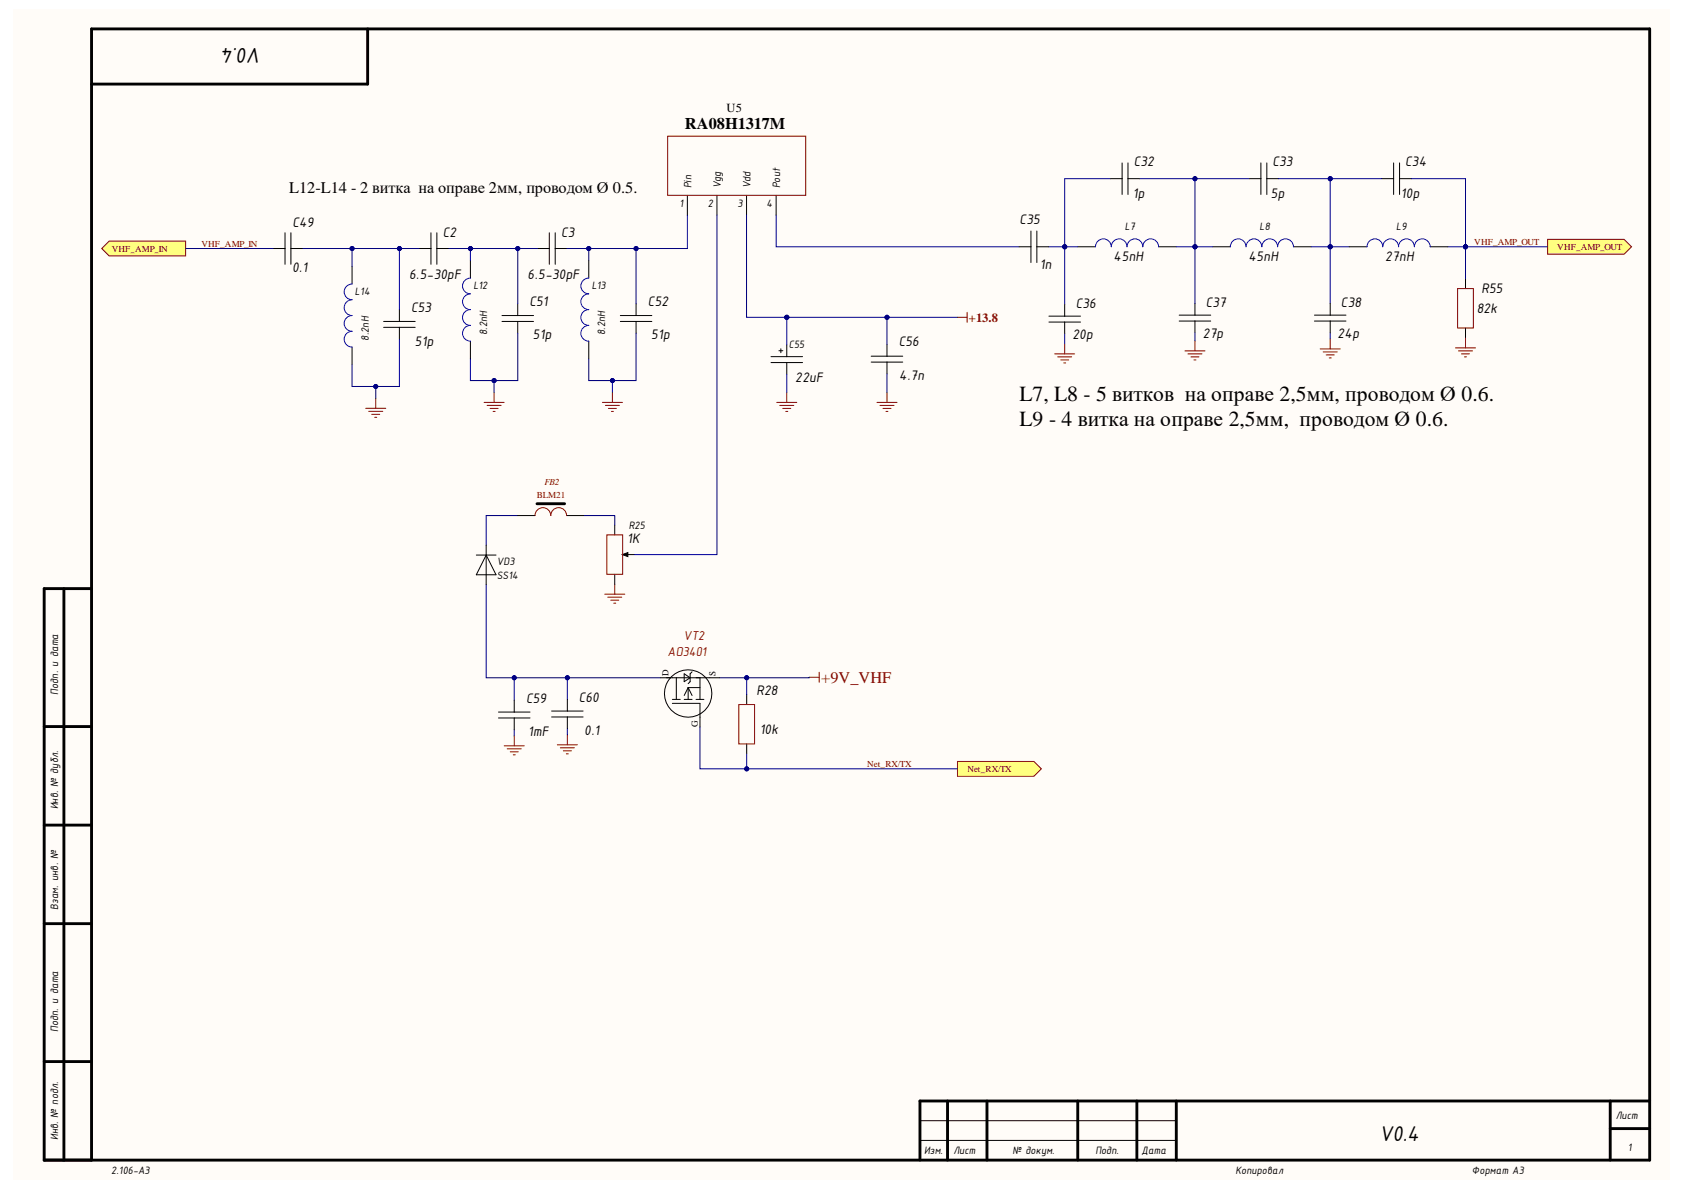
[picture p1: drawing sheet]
<svg xmlns="http://www.w3.org/2000/svg" width="297mm" height="210mm" viewBox="0 0 297 210" stroke-linecap="round" stroke-linejoin="round" font-family="sans-serif">
<g fill="#fffcf8">
<path d="M2.2 1.6h292.3v206.5h-292.3z" fill-rule="evenodd"/>
<path d="M2.2 1.6h292.3v206.5h-292.3z" fill-rule="evenodd"/>
</g>
<g fill="none" stroke="#000" stroke-width=".51">
<path d="M64.8 5.1v9.7h-48.7M7.8 103.8v100.8h283.2v-199.5h-274.9v199.5M7.8 103.8h8.3M11.3 103.8v100.8M7.8 128.2h8.3M7.8 145.5h8.3M7.8 162.9h8.3M7.8 187.3h8.3M167.1 194.2v10.4M174.1 194.2v10.4M190.1 194.2v10.4M200.5 194.2v10.4"/>
<path d="M207.5 194.2v10.4M284 194.2v10.4M284 199.1h7M291 194.2h-128.7v10.4"/>
</g>
<g fill="none" stroke="#000" stroke-width=".18">
<path d="M121.2 34.5v3.4M126.5 34.5v3.4M131.7 34.5v3.4M136.9 34.5v3.4M48.2 43.8h2.1M50.3 41.1v5.5M51.3 41.1v5.5M51.3 43.8h2.1M62.1 47v3.1M67.7 57.7h5.5M67.7 56.7h5.5M70.4 54.6v2.1"/>
<path d="M70.4 57.7v2.1M83 45.9v3.2M88.5 56.7h5.6M88.5 55.7h5.6M91.3 53.6v2.1M91.3 56.7v2.1M103.8 45.9v3.2M109.4 56.7h5.6M109.4 55.7h5.6M112.2 53.6v2.1M112.2 56.7v2.1M62.1 61.2v3.2"/>
<path d="M83 60.2v3.1M103.8 60.2v3.1M162.3 197.7h45.2M162.3 201.2h45.2"/>
</g>
<path d="M62.1 50.1a1.39 1.39 0 0 0-1.4 1.4 1.39 1.39 0 0 0 1.4 1.4 1.39 1.39 0 0 0-1.4 1.4 1.39 1.39 0 0 0 1.4 1.4 1.39 1.39 0 0 0-1.4 1.3 1.39 1.39 0 0 0 1.4 1.4 1.39 1.39 0 0 0-1.4 1.4 1.39 1.39 0 0 0 1.4 1.4M83 49.1a1.39 1.39 0 0 0-1.4 1.3 1.39 1.39 0 0 0 1.4 1.4 1.39 1.39 0 0 0-1.4 1.4 1.39 1.39 0 0 0 1.4 1.4 1.39 1.39 0 0 0-1.4 1.4 1.39 1.39 0 0 0 1.4 1.4 1.39 1.39 0 0 0-1.4 1.4 1.39 1.39 0 0 0 1.4 1.4M103.8 49.1a1.39 1.39 0 0 0-1.3 1.3 1.39 1.39 0 0 0 1.3 1.4 1.39 1.39 0 0 0-1.3 1.4 1.39 1.39 0 0 0 1.3 1.4 1.39 1.39 0 0 0-1.3 1.4 1.39 1.39 0 0 0 1.3 1.4 1.39 1.39 0 0 0-1.3 1.4 1.39 1.39 0 0 0 1.3 1.4" fill="none" stroke="#00f" stroke-width=".18"/>
<g fill="none" stroke="#800000" stroke-width=".18">
<path d="M117.8 24h24.3v10.5h-24.3zM64.5 72h3.5M65 72.6h2.5M65.6 73.1h1.4M66.1 73.6h.4M66.3 70.3v1.7M85.4 71h3.5M85.9 71.5h2.5M86.4 72h1.5M87 72.6h.3M87.2 69.2v1.8M106.3 71h3.5"/>
<path d="M106.8 71.5h2.5M107.3 72h1.4M107.8 72.6h.4M108 69.2v1.8"/>
</g>
<path d="M273 42.2h13.5l1.3 1.3-1.3 1.3h-13.5z" fill-rule="evenodd" fill="#ffff80"/>
<g fill="none" stroke="#800000" stroke-width=".18">
<path d="M168.8 56h1.8M170.6 55.1v1.8M273 42.2h13.5l1.3 1.3-1.3 1.3h-13.5zM137 71h3.5M137.5 71.5h2.5M138.1 72h1.4M138.6 72.6h.4M138.8 69.2v1.8M154.7 71h3.5M155.2 71.5h2.5M155.7 72h1.5M156.3 72.6h.3"/>
<path d="M156.5 69.2v1.8M106.7 104.8h3.5M107.2 105.3h2.5M107.7 105.9h1.4M108.3 106.4h.3M108.4 103v1.8M88.9 131.6h3.6M89.5 132.1h2.4M90 132.6h1.4M90.5 133.1h.4M90.7 129.8v1.8M98.3 131.4h3.5"/>
<path d="M98.8 131.9h2.5M99.4 132.4h1.4M99.9 133h.3M100.1 129.6v1.8M130.3 124.3h2.8v6.9h-2.8z"/>
</g>
<g fill="none" stroke="#000" stroke-width=".18">
<path d="M136 62.9h5.6M136 64h5.6M137.4 61.9h.7M137.7 61.5v.7M138.8 60.8v2.1M138.8 64v2M153.7 63.9h5.5M153.7 62.8h5.5M156.5 60.7v2.1M156.5 63.9v2.1M91.2 90.9h3.2M99.9 90.9h3.2"/>
<path d="M87.9 126.6h5.6M87.9 125.6h5.6M90.7 123.5v2.1M90.7 126.6v2.1M97.3 126.5h5.6M97.3 125.4h5.6M100.1 123.3v2.1M100.1 126.5v2.1M131.7 122.5v1.8M131.7 131.2v1.8"/>
</g>
<path d="M94.4 90.9a1.39 1.39 0 0 1 1.4-1.4 1.39 1.39 0 0 1 1.4 1.4 1.39 1.39 0 0 1 1.3-1.4 1.39 1.39 0 0 1 1.4 1.4" fill="none" stroke="#980000" stroke-width=".18"/>
<path d="M94.7 88.9h4.9" fill="none" stroke="#000" stroke-width=".51"/>
<path d="M18 43.8l1.3-1.3h13.4v2.6h-13.4z" fill-rule="evenodd" fill="#ffff80"/>
<path d="M18 43.8l1.3-1.3h13.4v2.6h-13.4z" fill="none" stroke="#800000" stroke-width=".18"/>
<path d="M73.9 43.8h2.1M76 41.1v5.5M77.1 41.1v5.5M77.1 43.8h2M94.8 43.8h2.1M96.9 41.1v5.5M97.9 43.8h2.1M97.9 41.1v5.5" fill="none" stroke="#000" stroke-width=".18"/>
<path d="M168.9 134.3h13.5l1.3 1.3-1.3 1.3h-13.5z" fill-rule="evenodd" fill="#ffff80"/>
<g fill="none" stroke="#800000" stroke-width=".18">
<path d="M234.6 59.8v1.7M257.1 50.9h2.8v7h-2.8zM258.5 59.6v1.8M186 62.4h3.6M186.6 62.9h2.4M187.1 63.5h1.4M187.6 64h.4M187.8 60.7v1.7M209 61.9h3.5M209.5 62.4h2.5M210.1 62.9h1.4M210.6 63.5h.4"/>
<path d="M210.8 60.1v1.8M232.9 61.5h3.5M233.4 62.1h2.5M233.9 62.6h1.4M234.5 63.1h.3M256.7 61.4h3.6M257.3 61.9h2.4M257.8 62.4h1.4M258.3 62.9h.4M107 94.3h2.8v7h-2.8zM142.7 119.5h1.8M144.5 118.6v1.7"/>
<path d="M168.9 134.3h13.5l1.3 1.3-1.3 1.3h-13.5z"/>
</g>
<g fill="none" stroke="#000" stroke-width=".18">
<path d="M195.8 31.5h2.1M197.9 28.7v5.6M199 28.7v5.6M199 31.5h2.1M220.3 31.5h2.1M222.4 28.7v5.6M223.5 31.5h2M223.5 28.7v5.6M243.7 31.5h2.1M245.8 28.7v5.6M246.9 31.5h2.1M246.9 28.7v5.6"/>
<path d="M179.7 43.5h2.1M181.8 40.8v5.5M182.9 40.8v5.5M182.9 43.5h2.1M185 55.8h5.6M185 56.8h5.6M187.8 53.7v2.1M187.8 56.8v2.1M190.1 43.5h3.1M204.4 43.5h3.1M208 55.6h5.6M208 56.6h5.6"/>
<path d="M210.8 53.5v2.1M210.8 56.6v2.1M213.9 43.5h3.1M228.2 43.5h3.1M231.9 55.6h5.5M231.9 56.6h5.5M234.6 53.5v2.1M234.6 56.6v2.1M238 43.5h3.1M252.3 43.5h3.1M258.5 49.2v1.7M258.5 57.9v1.7"/>
<path d="M108.4 92.6v1.7M109.8 97.8l.9-.3v.7zM109.8 97.8h2.1M108.4 101.3v1.7"/>
</g>
<path d="M193.2 43.5a1.39 1.39 0 0 1 1.4-1.4 1.39 1.39 0 0 1 1.4 1.4 1.39 1.39 0 0 1 1.4-1.4 1.39 1.39 0 0 1 1.4 1.4 1.39 1.39 0 0 1 1.4-1.4 1.39 1.39 0 0 1 1.4 1.4 1.4 1.4 0 0 1 1.4-1.4 1.4 1.4 0 0 1 1.4 1.4M217 43.5a1.39 1.39 0 0 1 1.4-1.4 1.39 1.39 0 0 1 1.4 1.4 1.39 1.39 0 0 1 1.4-1.4 1.39 1.39 0 0 1 1.4 1.4 1.39 1.39 0 0 1 1.4-1.4 1.39 1.39 0 0 1 1.4 1.4 1.4 1.4 0 0 1 1.4-1.4 1.4 1.4 0 0 1 1.4 1.4M241.1 43.5a1.39 1.39 0 0 1 1.4-1.4 1.39 1.39 0 0 1 1.4 1.4 1.39 1.39 0 0 1 1.4-1.4 1.39 1.39 0 0 1 1.4 1.4 1.4 1.4 0 0 1 1.4-1.4 1.4 1.4 0 0 1 1.4 1.4 1.39 1.39 0 0 1 1.4-1.4 1.39 1.39 0 0 1 1.4 1.4" fill="none" stroke="#00f" stroke-width=".18"/>
<path d="M109.8 97.8l.9-.3v.7z" fill="#000"/>
<path d="M62.1 43.8v3.2" fill="none" stroke="#000080" stroke-width=".18"/>
<circle cx="62.1" cy="43.8" r=".35" fill="#000080"/>
<g fill="none" stroke="#000080" stroke-width=".18">
<path d="M70.4 43.8v10.8"/>
<circle cx="62.1" cy="43.8" r=".35"/>
</g>
<circle cx="70.4" cy="43.8" r=".35" fill="#000080"/>
<g fill="none" stroke="#000080" stroke-width=".18">
<path d="M70.4 59.8v8.4h-8.3v-3.8"/>
<circle cx="70.4" cy="43.8" r=".35"/>
</g>
<circle cx="66.3" cy="68.2" r=".35" fill="#000080"/>
<g fill="none" stroke="#000080" stroke-width=".18">
<path d="M66.3 68.2v2.1"/>
<circle cx="66.3" cy="68.2" r=".35"/>
</g>
<circle cx="66.3" cy="68.2" r=".35" fill="#000080"/>
<g fill="none" stroke="#000080" stroke-width=".18">
<path d="M91.3 58.8v8.3h-8.3v-3.8"/>
<circle cx="66.3" cy="68.2" r=".35"/>
</g>
<circle cx="87.2" cy="67.1" r=".35" fill="#000080"/>
<g fill="none" stroke="#000080" stroke-width=".18">
<path d="M87.2 67.1v2.1"/>
<circle cx="87.2" cy="67.1" r=".35"/>
</g>
<circle cx="87.2" cy="67.1" r=".35" fill="#000080"/>
<g fill="none" stroke="#000080" stroke-width=".18">
<path d="M83 43.8v2.1"/>
<circle cx="87.2" cy="67.1" r=".35"/>
</g>
<circle cx="83" cy="43.8" r=".35" fill="#000080"/>
<g fill="none" stroke="#000080" stroke-width=".18">
<path d="M53.4 43.8h20.5"/>
<circle cx="83" cy="43.8" r=".35"/>
</g>
<circle cx="62.1" cy="43.8" r=".35" fill="#000080"/>
<circle cx="62.1" cy="43.8" r=".35" fill="none" stroke="#000080" stroke-width=".18"/>
<circle cx="70.4" cy="43.8" r=".35" fill="#000080"/>
<g fill="none" stroke="#000080" stroke-width=".18">
<path d="M79.1 43.8h12.2v9.8"/>
<circle cx="70.4" cy="43.8" r=".35"/>
</g>
<circle cx="83" cy="43.8" r=".35" fill="#000080"/>
<circle cx="83" cy="43.8" r=".35" fill="none" stroke="#000080" stroke-width=".18"/>
<circle cx="91.3" cy="43.8" r=".35" fill="#000080"/>
<g fill="none" stroke="#000080" stroke-width=".18">
<path d="M91.3 43.8h3.5"/>
<circle cx="91.3" cy="43.8" r=".35"/>
</g>
<circle cx="91.3" cy="43.8" r=".35" fill="#000080"/>
<g fill="none" stroke="#000080" stroke-width=".18">
<path d="M112.2 58.8v8.3h-8.4v-3.8"/>
<circle cx="91.3" cy="43.8" r=".35"/>
</g>
<circle cx="108" cy="67.1" r=".35" fill="#000080"/>
<g fill="none" stroke="#000080" stroke-width=".18">
<path d="M108 67.1v2.1"/>
<circle cx="108" cy="67.1" r=".35"/>
</g>
<circle cx="108" cy="67.1" r=".35" fill="#000080"/>
<g fill="none" stroke="#000080" stroke-width=".18">
<path d="M100 43.8h12.2v9.8"/>
<circle cx="108" cy="67.1" r=".35"/>
</g>
<circle cx="112.2" cy="43.8" r=".35" fill="#000080"/>
<circle cx="112.2" cy="43.8" r=".35" fill="none" stroke="#000080" stroke-width=".18"/>
<circle cx="103.8" cy="43.8" r=".35" fill="#000080"/>
<g fill="none" stroke="#000080" stroke-width=".18">
<path d="M103.8 43.8v2.1"/>
<circle cx="103.8" cy="43.8" r=".35"/>
</g>
<circle cx="103.8" cy="43.8" r=".35" fill="#000080"/>
<g fill="none" stroke="#000080" stroke-width=".18">
<path d="M121.2 37.9v5.9h-9"/>
<circle cx="103.8" cy="43.8" r=".35"/>
</g>
<circle cx="112.2" cy="43.8" r=".35" fill="#000080"/>
<g fill="none" stroke="#000080" stroke-width=".18">
<path d="M138.8 56v4.8"/>
<circle cx="112.2" cy="43.8" r=".35"/>
</g>
<circle cx="138.8" cy="56" r=".35" fill="#000080"/>
<g fill="none" stroke="#000080" stroke-width=".18">
<path d="M156.5 56v4.7M138.8 66v3.2"/>
<circle cx="138.8" cy="56" r=".35"/>
</g>
<circle cx="156.5" cy="56" r=".35" fill="#000080"/>
<g fill="none" stroke="#000080" stroke-width=".18">
<path d="M126.5 37.9v59.9h-14.6M156.5 66v3.2M103.1 90.9h5.3v1.7M90.7 128.7v1.1M100.1 123.3v-3.8h-9.4v4"/>
<circle cx="156.5" cy="56" r=".35"/>
</g>
<circle cx="90.7" cy="119.5" r=".35" fill="#000080"/>
<circle cx="90.7" cy="119.5" r=".35" fill="none" stroke="#000080" stroke-width=".18"/>
<circle cx="100.1" cy="119.5" r=".35" fill="#000080"/>
<g fill="none" stroke="#000080" stroke-width=".18">
<path d="M100.1 119.5h16.4M100.1 128.6v1"/>
<circle cx="100.1" cy="119.5" r=".35"/>
</g>
<circle cx="100.1" cy="119.5" r=".35" fill="#000080"/>
<g fill="none" stroke="#000080" stroke-width=".18">
<path d="M138.8 56h30"/>
<circle cx="100.1" cy="119.5" r=".35"/>
</g>
<circle cx="138.8" cy="56" r=".35" fill="#000080"/>
<circle cx="138.8" cy="56" r=".35" fill="none" stroke="#000080" stroke-width=".18"/>
<circle cx="156.5" cy="56" r=".35" fill="#000080"/>
<g fill="none" stroke="#000080" stroke-width=".18">
<path d="M91.2 90.9h-5.4v5.3M85.8 103.1v16.4h4.9"/>
<circle cx="156.5" cy="56" r=".35"/>
</g>
<circle cx="90.7" cy="119.5" r=".35" fill="#000080"/>
<g fill="none" stroke="#000080" stroke-width=".18">
<path d="M32.7 43.8h15.5M123.5 128.2v7.4h8.2v-2.6"/>
<circle cx="90.7" cy="119.5" r=".35"/>
</g>
<circle cx="131.7" cy="135.6" r=".35" fill="#000080"/>
<g fill="none" stroke="#000080" stroke-width=".18">
<path d="M131.7 135.6h37.2"/>
<circle cx="131.7" cy="135.6" r=".35"/>
</g>
<circle cx="131.7" cy="135.6" r=".35" fill="#000080"/>
<g fill="none" stroke="#000080" stroke-width=".18">
<path d="M207.5 43.5h6.4"/>
<circle cx="131.7" cy="135.6" r=".35"/>
</g>
<circle cx="210.8" cy="43.5" r=".35" fill="#000080"/>
<g fill="none" stroke="#000080" stroke-width=".18">
<path d="M231.3 43.5h6.7"/>
<circle cx="210.8" cy="43.5" r=".35"/>
</g>
<circle cx="234.6" cy="43.5" r=".35" fill="#000080"/>
<g fill="none" stroke="#000080" stroke-width=".18">
<path d="M185 43.5h5.1"/>
<circle cx="234.6" cy="43.5" r=".35"/>
</g>
<circle cx="187.8" cy="43.5" r=".35" fill="#000080"/>
<g fill="none" stroke="#000080" stroke-width=".18">
<path d="M195.8 31.5h-8v12"/>
<circle cx="187.8" cy="43.5" r=".35"/>
</g>
<circle cx="187.8" cy="43.5" r=".35" fill="#000080"/>
<g fill="none" stroke="#000080" stroke-width=".18">
<path d="M201.1 31.5h19.2"/>
<circle cx="187.8" cy="43.5" r=".35"/>
</g>
<circle cx="210.8" cy="31.5" r=".35" fill="#000080"/>
<g fill="none" stroke="#000080" stroke-width=".18">
<path d="M234.6 31.5h9.1"/>
<circle cx="210.8" cy="31.5" r=".35"/>
</g>
<circle cx="234.6" cy="31.5" r=".35" fill="#000080"/>
<g fill="none" stroke="#000080" stroke-width=".18">
<path d="M210.8 31.5v12"/>
<circle cx="234.6" cy="31.5" r=".35"/>
</g>
<circle cx="210.8" cy="43.5" r=".35" fill="#000080"/>
<circle cx="210.8" cy="43.5" r=".35" fill="none" stroke="#000080" stroke-width=".18"/>
<circle cx="210.8" cy="31.5" r=".35" fill="#000080"/>
<g fill="none" stroke="#000080" stroke-width=".18">
<path d="M210.8 43.5v10"/>
<circle cx="210.8" cy="31.5" r=".35"/>
</g>
<circle cx="210.8" cy="43.5" r=".35" fill="#000080"/>
<g fill="none" stroke="#000080" stroke-width=".18">
<path d="M234.6 43.5v10"/>
<circle cx="210.8" cy="43.5" r=".35"/>
</g>
<circle cx="234.6" cy="43.5" r=".35" fill="#000080"/>
<g fill="none" stroke="#000080" stroke-width=".18">
<path d="M225.5 31.5h9.1v12M187.8 58.9v1.8"/>
<circle cx="234.6" cy="43.5" r=".35"/>
</g>
<circle cx="234.6" cy="31.5" r=".35" fill="#000080"/>
<circle cx="234.6" cy="31.5" r=".35" fill="none" stroke="#000080" stroke-width=".18"/>
<circle cx="234.6" cy="43.5" r=".35" fill="#000080"/>
<g fill="none" stroke="#000080" stroke-width=".18">
<path d="M210.8 58.7v1.4M234.6 58.7v1.1M258.5 43.5v5.7"/>
<circle cx="234.6" cy="43.5" r=".35"/>
</g>
<circle cx="258.5" cy="43.5" r=".35" fill="#000080"/>
<g fill="none" stroke="#000080" stroke-width=".18">
<path d="M136.9 37.9v5.6h42.8M255.4 43.5h3.1"/>
<circle cx="258.5" cy="43.5" r=".35"/>
</g>
<circle cx="258.5" cy="43.5" r=".35" fill="#000080"/>
<g fill="none" stroke="#000080" stroke-width=".18">
<path d="M258.5 43.5h14.5"/>
<circle cx="258.5" cy="43.5" r=".35"/>
</g>
<circle cx="258.5" cy="43.5" r=".35" fill="#000080"/>
<g fill="none" stroke="#000080" stroke-width=".18">
<path d="M187.8 43.5v10.2"/>
<circle cx="258.5" cy="43.5" r=".35"/>
</g>
<circle cx="187.8" cy="43.5" r=".35" fill="#000080"/>
<g fill="none" stroke="#000080" stroke-width=".18">
<path d="M131.7 37.9v18.1h7.1"/>
<circle cx="187.8" cy="43.5" r=".35"/>
</g>
<circle cx="138.8" cy="56" r=".35" fill="#000080"/>
<g fill="none" stroke="#000080" stroke-width=".18">
<path d="M249 31.5h9.5v12"/>
<circle cx="138.8" cy="56" r=".35"/>
</g>
<circle cx="258.5" cy="43.5" r=".35" fill="#000080"/>
<g fill="none" stroke="#000080" stroke-width=".18">
<path d="M126.9 119.5h4.8"/>
<circle cx="258.5" cy="43.5" r=".35"/>
</g>
<circle cx="131.7" cy="119.5" r=".35" fill="#000080"/>
<g fill="none" stroke="#000080" stroke-width=".18">
<path d="M142.7 119.5h-11v3"/>
<circle cx="131.7" cy="119.5" r=".35"/>
</g>
<circle cx="131.7" cy="119.5" r=".35" fill="#000080"/>
<circle cx="131.7" cy="119.5" r=".35" fill="none" stroke="#000080" stroke-width=".18"/>
<g fill="none" stroke="#000" stroke-width=".18">
<path d="M84 97.9h3.5M85.8 96.2v6.9M85.8 97.9l1.7 3.5h-3.5zM116.5 119.5h10.4M119.3 119.5v3.9M120.7 118.9l1 .6-1 .7zM122.1 118.5l-.4 .4v1.3l-.3 .4M123.3 118.6a4.2 4.2 0 0 0-6.1 3.6 4.2 4.2 0 0 0 5.9 4 4.2 4.2 0 0 0 1-7l-.7-.5M123.5 119.5v3.9M118.6 124.1h4.9v4.1M118.6 123.4h1.4M120.7 123.4h1.4"/>
<path d="M121.4 121.3l-.7 1.4M121.4 121.3l.7 1.4M121.4 121.3v2.1M121.4 121.3h2.1M122.8 123.4h1.4"/>
</g>
<g font-size="4.1">
<text x="46.1" y="8.5" transform="rotate(-180 46.1 8.5)">V0.4</text>
<text x="243.3" y="201.2">V0.4</text>
</g>
<g font-size="3.8">
<text x="179.9" y="70.7">L7, L8 - 5 витков на оправе 2,5мм, проводом Ø 0.6.</text>
<text x="179.9" y="75.1">L9 - 4 витка на оправе 2,5мм, проводом Ø 0.6.</text>
</g>
<g font-size="2.9">
<text x="120.8" y="22.8">RA08H1317M</text>
<text x="51" y="34.1">L12-L14 - 2 витка на оправе 2мм, проводом Ø 0.5.</text>
</g>
<text font-size="2.9" fill="#800000" x="144.8" y="120.5">+9V_VHF</text>
<g font-size="2.7">
<text x="200" y="29.2">C32</text>
<text x="224.4" y="29.2">C33</text>
<text x="247.9" y="29.2">C34</text>
<text x="199.8" y="34.9">1p</text>
<text x="224.2" y="34.9">5p</text>
<text x="247.1" y="34.9">10p</text>
<text x="51.6" y="40.1">C49</text>
<text x="78.1" y="41.8">C2</text>
<text x="99" y="41.8">C3</text>
<text x="179.9" y="39.5">C35</text>
<text x="183.4" y="47.4">1n</text>
<text x="196.4" y="46.1">45nH</text>
<text x="220.2" y="46.1">45nH</text>
<text x="244.3" y="46.1">27nH</text>
<text x="51.5" y="48">0.1</text>
<text x="72.2" y="49.2">6.5-30pF</text>
<text x="93.1" y="49.2">6.5-30pF</text>
<text x="93.4" y="53.9">C51</text>
<text x="114.3" y="53.9">C52</text>
<text x="261.3" y="51.6">R55</text>
<text x="72.5" y="55">C53</text>
<text x="94" y="59.8">51p</text>
<text x="114.9" y="59.8">51p</text>
<text x="189.2" y="59.8">20p</text>
<text x="189.8" y="54.3">C36</text>
<text x="212.2" y="59.7">27p</text>
<text x="212.7" y="54.2">C37</text>
<text x="235.9" y="59.7">24p</text>
<text x="236.5" y="54.2">C38</text>
<text x="260.5" y="55.2">82k</text>
<text x="73.2" y="60.9">51p</text>
<text x="158.5" y="61.1">C56</text>
<text x="140.3" y="67.5">22uF</text>
<text x="158.6" y="67">4.7n</text>
<text x="110.7" y="95.9">1K</text>
<text x="92.8" y="123.9">C59</text>
<text x="102.1" y="123.7">C60</text>
<text x="133.4" y="122.6">R28</text>
<text x="93.1" y="129.8">1mF</text>
<text x="103" y="129.7">0.1</text>
<text x="134" y="129.5">10k</text>
</g>
<g font-size="2.3" fill="#980000">
<text x="120.6" y="112.9">VT2</text>
<text x="117.8" y="115.7">AO3401</text>
</g>
<text font-size="2.2" x="128.2" y="19.7">U5</text>
<text font-size="2.2" fill="#800000" x="170.9" y="56.7">+13.8</text>
<g font-size="2.1">
<text x="122" y="33.2" transform="rotate(-90 122 33.2)">Pin</text>
<text x="127.2" y="33.2" transform="rotate(-90 127.2 33.2)">Vgg</text>
<text x="132.4" y="33.2" transform="rotate(-90 132.4 33.2)">Vdd</text>
<text x="137.6" y="33.2" transform="rotate(-90 137.6 33.2)">Pout</text>
<text x="119.9" y="36.4">1</text>
<text x="124.9" y="36.4">2</text>
<text x="130.1" y="36.4">3</text>
<text x="135.2" y="36.4">4</text>
<text x="198.4" y="40.6">L7</text>
<text x="222.2" y="40.6">L8</text>
<text x="246.3" y="40.6">L9</text>
<text x="62.6" y="52.1">L14</text>
<text x="83.5" y="51.1">L12</text>
<text x="104.4" y="51.1">L13</text>
<text x="86" y="59.2" transform="rotate(-90 86 59.2)">8.2nH</text>
<text x="106.8" y="59.2" transform="rotate(-90 106.8 59.2)">8.2nH</text>
<text x="65.1" y="60.2" transform="rotate(-90 65.1 60.2)">8.2nH</text>
<text x="139.2" y="61.4">C55</text>
<text x="110.9" y="93.3">R25</text>
<text x="87.6" y="99.7">VD3</text>
<text x="87.6" y="102.2">SS14</text>
<text x="10.2" y="122.6" transform="rotate(-90 10.2 122.6)">Подп. и дата</text>
<text x="10.2" y="142.8" transform="rotate(-90 10.2 142.8)">Инв. № дубл.</text>
<text x="10.2" y="160.5" transform="rotate(-90 10.2 160.5)">Взам. инв. №</text>
<text x="10.2" y="182.1" transform="rotate(-90 10.2 182.1)">Подп. и дата</text>
<text x="285" y="197.4">Лист</text>
<text x="10.2" y="201.1" transform="rotate(-90 10.2 201.1)">Инв. № подл.</text>
<text x="163" y="203.6">Изм.</text>
<text x="168.2" y="203.6">Лист</text>
<text x="178.6" y="203.6">№ докум.</text>
<text x="193.2" y="203.6">Подп.</text>
<text x="201.3" y="203.6">Дата</text>
<text x="287.1" y="203">1</text>
<text x="19.6" y="207.1">2.106-A3</text>
<text x="217.9" y="207.1">Копировал</text>
<text x="259.6" y="207.1">Формат А3</text>
</g>
<g font-size="1.6" fill="#800000">
<text x="19.7" y="44.4">VHF_AMP_IN</text>
<text x="35.5" y="43.5">VHF_AMP_IN</text>
<text x="260.1" y="43.2">VHF_AMP_OUT</text>
<text x="274.7" y="44">VHF_AMP_OUT</text>
<text x="153" y="135.2">Net_RX/TX</text>
<text x="170.6" y="136.2">Net_RX/TX</text>
</g>
<g font-size="1.6" fill="#980000">
<text x="94.7" y="87.9">BLM21</text>
<text x="96" y="85.5">FB2</text>
</g>
<g font-size="1.6">
<text x="117.9" y="119.2" transform="rotate(-90 117.9 119.2)">D</text>
<text x="126.2" y="119.2" transform="rotate(-90 126.2 119.2)">S</text>
<text x="123.1" y="128.2" transform="rotate(-90 123.1 128.2)">G</text>
</g>
</svg>
